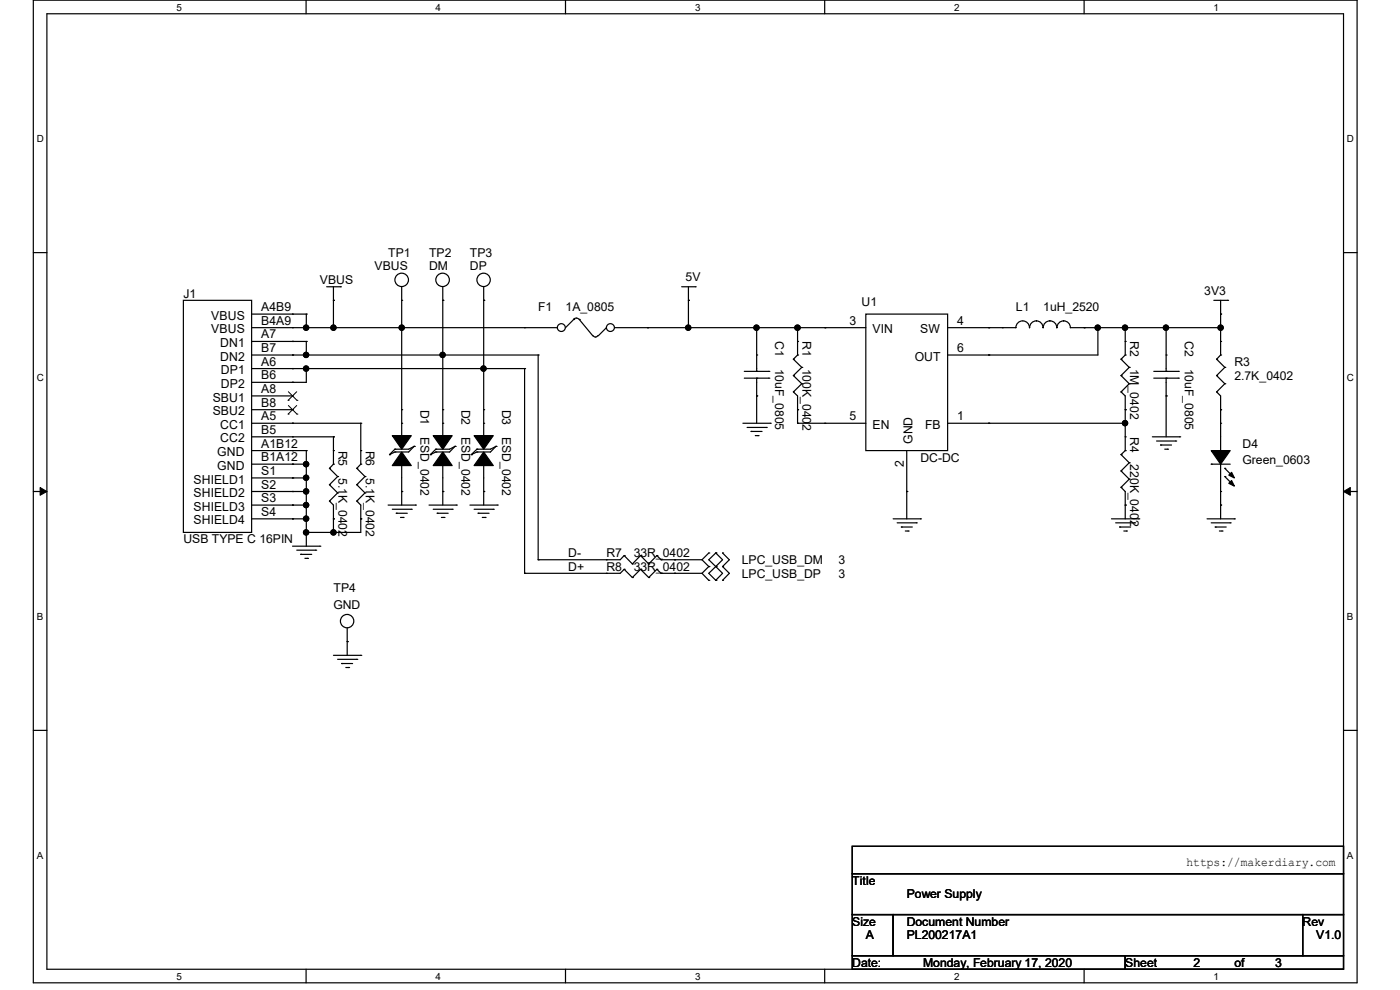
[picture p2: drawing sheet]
<svg xmlns="http://www.w3.org/2000/svg" width="297mm" height="210mm" viewBox="0 0 297 210" stroke-linecap="round" stroke-linejoin="round" font-family="sans-serif">
<path d="M7.1 0h280.8v208.5h-280.8zM9.9 2.9h275.1v202.7h-275.1z" fill="none" stroke="#000" stroke-width=".25"/>
<g fill="#fff">
<path d="M37.4 .3h1.2v2.4h-1.2z"/>
<path d="M37.4 205.9h1.2v2.3h-1.2z"/>
</g>
<path d="M64.9 0v2.9M64.9 205.6v2.9" fill="none" stroke="#000" stroke-width=".25"/>
<g fill="#fff">
<path d="M92.4 .3h1.2v2.4h-1.2z"/>
<path d="M92.4 205.9h1.2v2.3h-1.2z"/>
</g>
<path d="M120 0v2.9M120 205.6v2.9" fill="none" stroke="#000" stroke-width=".25"/>
<g fill="#fff">
<path d="M147.4 .3h1.2v2.4h-1.2z"/>
<path d="M147.4 205.9h1.2v2.3h-1.2z"/>
</g>
<path d="M175 0v2.9M175 205.6v2.9" fill="none" stroke="#000" stroke-width=".25"/>
<g fill="#fff">
<path d="M202.4 .3h1.2v2.4h-1.2z"/>
<path d="M202.4 205.9h1.2v2.3h-1.2z"/>
</g>
<path d="M230 0v2.9M230 205.6v2.9" fill="none" stroke="#000" stroke-width=".25"/>
<g fill="#fff">
<path d="M257.5 .3h1.1v2.4h-1.1z"/>
<path d="M257.5 205.9h1.1v2.3h-1.1z"/>
<path d="M7.8 28.2h1.5v2.4h-1.5z"/>
<path d="M285.7 28.2h1.5v2.4h-1.5z"/>
<path d="M7.8 78.9h1.5v2.3h-1.5z"/>
<path d="M285.7 78.9h1.5v2.3h-1.5z"/>
</g>
<path d="M7.1 53.6h2.8M285 53.6h2.9" fill="none" stroke="#000" stroke-width=".25"/>
<g fill="#fff">
<path d="M7.8 129.6h1.3v2.3h-1.3z"/>
<path d="M285.7 129.6h1.4v2.3h-1.4z"/>
</g>
<path d="M7.1 104.3h2.8M285 104.3h2.9" fill="none" stroke="#000" stroke-width=".25"/>
<path d="M8.5 103.4l1.4 .9-1.4 .8zM285 104.3l1.5-.9v1.7z" fill="#000" stroke="#000" stroke-width=".21"/>
<g fill="#fff">
<path d="M7.8 180.3h1.3v2.3h-1.3z"/>
<path d="M285.7 180.3h1.4v2.3h-1.4z"/>
</g>
<g fill="none" stroke="#000" stroke-width=".25">
<path d="M69.3 60.8h2.9M70.7 63.7h.1M70.7 60.8v2.9M72.2 60.8h.1M121.7 67.7a.85 .85 0 0 1 1.2 .1M121.7 67.8h.1M121.7 67.8l-1.7 1.7M122.9 67.8h.1M122.9 67.8l2.9 3.4M126.8 71.2a.55 .55 0 0 1-1 0M128.7 69.5h.1M128.7 69.5l-1.8 1.7"/>
<path d="M144.6 60.8h2.9M146 63.7h.1M146 60.8v2.9M147.5 60.8h.1M157.9 78.8h5.2M160.5 78.8h.1M160.5 75.3h.1M160.5 75.3v3.5M163.1 78.8h.1M257.5 63.7h2.9M258.1 79.7h.1M258.1 76.2h.1"/>
<path d="M258.1 79.7l1.7 1.7M258.1 76.2l1.7 1.7M259 66.6h.1M259 75.3h.1M259 72.4h.1M259 63.7v2.9M259 72.4v2.9M259 75.3l-.9 .9M259.8 77.9h.1M259.8 77.9l-1.7 1.8M260.4 63.7h.1M69.9 99.4h.1"/>
<path d="M69.9 99.4l1.7 1.7M70.7 98.5h.1M70.7 95.6h.1M70.7 95.6v2.9M70.7 98.5l-.8 .9M75.7 99.4h.1M75.7 99.4l1.7 1.7M76.5 98.5h.1M76.5 95.6h.1M76.5 98.5l-.8 .9M76.5 95.6v2.9M82.6 96.4h.1"/>
<path d="M83.8 95.3h.1M83.8 95.9h.1M83.8 95.3l-1.2 1.1M83.8 95.9l-1.2 .5M85.2 98.5h.1M85.2 89.8h.1M85.2 86.9h.1M85.2 86.9v5.8M85.2 98.5v5.8M87.8 94.7h.1M87.8 94.7l-1.1 .6h-2.9M87.8 94.7l-1.1 1.2h-2.9"/>
<path d="M157.6 89.8h5.8M157.9 80.2h5.2M158.5 90.7h4.1M159.3 91.5h.1M159.3 91.5h2.4M160.2 92.4h.6M160.5 80.2h.1M160.5 84h.1M160.5 80.2v3.8M160.8 92.4h.1M162.6 90.7h.1M163.1 80.2h.1"/>
<path d="M163.4 89.8h.1M244.5 92.7h5.8M245.4 93.6h4M246.2 94.4h.1M246.2 94.4h2.3M247.1 95.3h.6M247.7 95.3h.1M249.4 93.6h.1M250.3 92.7h.1M257 98.5h.1M257 98.5h4M258.1 83.1h.1"/>
<path d="M258.1 83.1l.9 .9v2.9M259 86.9h.1M259 95.6h.1M259 89.8h.1M259 89.8v5.8M259 98.5v8.6M259.8 81.4h.1M259.8 99.4h.1M259.8 81.4l-1.7 1.7M259.8 99.4l1.8 1.7M62.1 115.9h5.8M62.9 116.7h4.1"/>
<path d="M63.8 117.6h.1M63.8 117.6h2.3M64.7 118.4h.5M65.2 118.4h.1M67 116.7h.1M67.9 115.9h.1M69.9 106.3h.1M69.9 102.8h.1M69.9 106.3l.8 .8v3M69.9 102.8l1.7 1.8M70.7 110.1h.1M71.6 104.6h.1"/>
<path d="M71.6 101.1h.1M71.6 104.6l-1.7 1.7M71.6 101.1l-1.7 1.7M75.7 106.3h.1M75.7 102.8h.1M75.7 106.3l.8 .8v3M75.7 102.8l1.7 1.8M76.5 110.1h.1M77.4 104.6h.1M77.4 101.1h.1M77.4 104.6l-1.7 1.7M77.4 101.1l-1.7 1.7"/>
<path d="M82.3 107.1h5.8M83.2 108h4M84.1 108.9h.1M84.1 108.9h2.3M85 109.8h.5M85.2 104.3h.1M85.5 109.8h.1M87.2 108h.1M88.1 107.1h.1M91 107.1h5.8M91.9 108h4M92.8 108.9h.1"/>
<path d="M92.8 108.9h2.3M93.6 109.8h.6M94.2 109.8h.1M95.9 108h.1M96.8 107.1h.1M99.7 107.1h5.8M100.6 108h4M101.4 108.9h.1M101.4 108.9h2.4M102.3 109.8h.6M102.9 109.8h.1M104.6 108h.1"/>
<path d="M105.5 107.1h.1M150.4 117.3h.1M150.4 117.3l-1.5 1.4 1.5 1.5M151.8 117.3h.1M151.8 117.3l-1.4 1.4 1.4 1.5M151.8 117.3l1.5 1.4-1.5 1.5M153.3 117.3h.1M153.3 117.3l1.4 1.4-1.4 1.5M189.5 110.1h5.8M190.3 110.9h4.1M191.2 111.8h.1M191.2 111.8h2.3"/>
<path d="M192.1 112.6h.6M192.7 112.6h.1M194.4 110.9h.1M195.3 110.1h.1M235.8 110.1h5.8M236.7 110.9h4M237.5 111.8h.1M237.5 111.8h2.4M238.4 112.6h.6M239 112.6h.1M240.7 110.9h.1M241.6 110.1h.1"/>
<path d="M256.1 110.1h5.8M257 110.9h4M257.8 111.8h.1M257.8 111.8h2.3M258.7 112.6h.5M259 104.3h.1M259 107.1h.1M259.2 112.6h.1M259.8 101.1h.1M259.8 101.1l1.8 1.7M261 110.9h.1M261.9 110.1h.1"/>
<path d="M70.7 139h5.8M71.6 139.9h4.1M73.7 136.1h.1M73.7 133.2v2.9M75.7 139.9h.1M76.5 139h.1M128.7 121.6h.1M132.4 120.8h.1M132.4 120.8l-.8 .8h-2.9M132.4 120.8l1.8 1.7M134.2 122.5h.1M135.9 120.8h.1"/>
<path d="M135.9 120.8l-1.7 1.7M135.9 120.8l1.7 1.7M137.6 122.5h.1M139.4 120.8h.1M139.4 120.8l-1.8 1.7M139.4 120.8l.9 .8M140.3 121.6h.1M140.3 121.6h2.8M143.1 121.6h.1M150.4 120.2h.1M150.4 123.1h.1M150.4 120.2l-1.5 1.4 1.5 1.5"/>
<path d="M151.8 120.2h.1M151.8 123.1h.1M151.8 120.2l-1.4 1.4 1.4 1.5M151.8 120.2l1.5 1.4-1.5 1.5M153.3 120.2h.1M153.3 123.1h.1M153.3 120.2l1.4 1.4-1.4 1.5M7.1 154.9h2.8M72.5 140.8h.1M72.5 140.8h2.3M73.4 141.6h.6M74 141.6h.1"/>
<path d="M285 154.9h2.9M180.8 179.5h104.2v5.8h-104.2zM180.8 185.3h104.2v8.7h-104.2zM180.8 194h8.7v8.7h-8.7zM189.5 194h86.9v8.7h-86.9zM276.4 194h8.6v8.7h-8.6zM180.8 202.7h57.9v2.9h-57.9zM238.7 202.7h46.3v2.9h-46.3z"/>
<circle cx="73.6" cy="131.8" r="1.42"/>
</g>
<g fill="#000" stroke="#000" stroke-width=".25">
<path d="M85.2 95.9l2 2.9h-4z" fill-rule="evenodd"/>
<path d="M83.2 92.4h4l-2 2.9z" fill-rule="evenodd"/>
<path d="M257 95.6h4l-2 2.9z" fill-rule="evenodd"/>
<path d="M261.3 101.9l.6 1.2-1.2-.6z" fill-rule="evenodd"/>
<path d="M261.3 100.2l.6 1.2-1.2-.6z" fill-rule="evenodd"/>
</g>
<circle cx="119.1" cy="69.5" r=".84" fill="#fff" stroke="#000" stroke-width=".25"/>
<path d="M111.3 69.5h.1M111.3 69.5h6.9" fill="none" stroke="#000" stroke-width=".25"/>
<circle cx="129.5" cy="69.5" r=".84" fill="#fff" stroke="#000" stroke-width=".25"/>
<g fill="none" stroke="#000" stroke-width=".25">
<path d="M38.9 63.7h14.5v49.2h-14.5zM53.4 69.5h57.9M53.4 66.6h11.6M53.4 72.4h11.6M53.4 75.3h60.8M53.4 78.2h57.9M62.1 66.6h.1M62.1 69.5h.1M62.1 72.4h.1M62.1 75.3h.1M62.1 78.2h.1M65 72.4h.1"/>
<path d="M65 78.2h.1M65 69.5h.1M65 66.6h.1M65 78.2v2.9h-11.6M65 66.6v2.9M65 72.4v2.9M70.7 63.7h.1M70.7 69.5h.1M70.7 63.7v5.8M85.2 63.7h.1M85.2 69.5h.1M85.2 60.8v26.1"/>
<path d="M93.9 63.7h.1M93.9 75.3h.1M93.9 60.8v31.9M102.6 63.7h.1M102.6 78.2h.1M102.6 60.8v31.9M111.3 78.2h.1M111.3 78.2v43.4M114.2 75.3h.1M114.2 75.3v43.4M130.4 69.5h53.3M137.4 69.5h.1"/>
<path d="M146 69.5h.1M146 63.7h.1M146 63.7v5.8M160.5 69.5h.1M160.5 69.5v5.8M168.3 79.7h.1M168.3 76.2h.1M168.3 79.7l1.8 1.7M168.3 76.2l1.8 1.7M169.2 75.3h.1M169.2 72.4h.1M169.2 69.5h.1"/>
<path d="M169.2 75.3l-.9 .9M169.2 69.5v5.8M170.1 77.9h.1M170.1 77.9l-1.8 1.8M175 69.5h.1M183.7 66.6h17.3v29h-17.3zM201 69.5h14.5a1.44 1.44 0 0 1 1.5-1.4 1.44 1.44 0 0 1 1.4 1.4M209.8 75.3h.1M209.8 69.5h.1M212.6 69.5h.1M218.4 69.5a1.42 1.42 0 0 1 1.5-1.4 1.42 1.42 0 0 1 1.4 1.4M221.3 69.5a1.42 1.42 0 0 1 1.5-1.4 1.43 1.43 0 0 1 1.4 1.4"/>
<path d="M224.2 69.5a1.42 1.42 0 0 1 1.5-1.4 1.42 1.42 0 0 1 1.4 1.4M227.1 69.5h31.9M230 69.5h.1M232.9 69.5h.1M232.9 69.5v5.8h-31.9M237.8 79.7h.1M237.8 76.2h.1M237.8 79.7l1.8 1.7M237.8 76.2l1.8 1.7M238.7 75.3h.1M238.7 72.4h.1M238.7 69.5h.1"/>
<path d="M238.7 69.5v5.8M238.7 75.3l-.9 .9M239.6 77.9h.1M239.6 77.9l-1.8 1.8M244.8 78.8h5.2M247.4 78.8h.1M247.4 75.3h.1M247.4 69.5h.1M247.4 69.5v9.3M250 78.8h.1M259 66.6h.1M259 69.5h.1"/>
<path d="M259 66.6v5.8M53.4 84h8.7M53.4 86.9h8.7M53.4 95.6h11.6M53.4 98.5h11.6M53.4 89.8h23.1M53.4 92.7h17.3M62.1 81.1h.1M62.1 84h.1M62.1 86.9h.1M62.1 95.6h.1M62.1 98.5h.1"/>
<path d="M62.1 89.8h.1M62.1 92.7h.1M65 95.6h.1M65 98.5h.1M65 95.6v20.3M70.7 92.7h.1M70.7 92.7v2.9M76.5 89.8h.1M76.5 89.8v5.8M91.3 96.4h.1M92.5 95.3h.1M92.5 95.9h.1"/>
<path d="M92.5 95.3l-1.2 1.1M92.5 95.9l-1.2 .5M93.9 98.5h.1M93.9 89.8h.1M93.9 86.9h.1M93.9 98.5v8.6M96.5 94.7h.1M96.5 94.7l-1.1 .6h-2.9M96.5 94.7l-1.1 1.2h-2.9M100 96.4h.1M101.2 95.3h.1M101.2 95.9h.1"/>
<path d="M101.2 95.3l-1.2 1.1M101.2 95.9l-1.2 .5M102.6 98.5h.1M102.6 89.8h.1M102.6 86.9h.1M102.6 98.5v8.6M105.2 94.7h.1M105.2 94.7l-1.1 .6h-2.9M105.2 94.7l-1.1 1.2h-2.9M160.5 84h.1M160.5 84v5.8M168.3 83.1h.1"/>
<path d="M168.3 83.1l.9 .9v5.8M169.2 86.9h.1M169.2 89.8h.1M169.2 89.8h14.5M170.1 81.4h.1M170.1 81.4l-1.8 1.7M175 89.8h.1M192.4 95.6v14.5M201 89.8h37.7M209.8 89.8h.1M237.8 99.9h.1M237.8 96.4h.1"/>
<path d="M237.8 83.1h.1M237.8 99.9l1.8 1.7M237.8 96.4l1.8 1.8M237.8 83.1l.9 .9v11.6M238.7 95.6h.1M238.7 92.7h.1M238.7 86.9h.1M238.7 89.8h.1M238.7 95.6l-.9 .8M239.6 98.2h.1M239.6 81.4h.1M239.6 98.2l-1.8 1.7"/>
<path d="M239.6 81.4l-1.8 1.7M244.8 80.2h5.2M247.4 80.2h.1M247.4 84h.1M247.4 80.2v12.5M250 80.2h.1M259 86.9h.1M259 86.9v2.9M53.4 101.4h11.6M53.4 104.3h11.6M53.4 107.1h11.6M53.4 110.1h11.6"/>
<path d="M62.1 101.4h.1M62.1 104.3h.1M62.1 107.1h.1M62.1 110.1h.1M65 101.4h.1M65 110.1h.1M65 107.1h.1M65 104.3h.1M65 112.9h.1M70.7 110.1h.1M70.7 112.9h.1M70.7 110.1v2.8"/>
<path d="M76.5 110.1h.1M76.5 110.1v2.8h-11.5M85.2 104.3h.1M85.2 104.3v2.8M93.9 104.3h.1M102.6 104.3h.1M114.2 118.7h.1M128.7 118.7h.1M132.4 117.9h.1M132.4 117.9l-.8 .8h-17.4M132.4 117.9l1.8 1.7M134.2 119.6h.1"/>
<path d="M135.9 117.9h.1M135.9 117.9l-1.7 1.7M135.9 117.9l1.7 1.7M137.6 119.6h.1M139.4 117.9h.1M139.4 117.9l-1.8 1.7M139.4 117.9l.9 .8M140.3 118.7h.1M140.3 118.7h8.6M143.1 118.7h.1M192.4 104.3h.1M237.8 103.4h.1"/>
<path d="M237.8 103.4l.9 .9v5.8M238.7 107.1h.1M239.6 101.6h.1M239.6 101.6l-1.8 1.8M259 107.1h.1M259 107.1v3M73.7 136.1h.1M73.7 136.1v2.9M111.3 121.6h.1M111.3 121.6h17.4M143.1 121.6h.1M143.1 121.6h5.8"/>
<circle cx="85.2" cy="59.4" r="1.43"/>
<circle cx="93.9" cy="59.4" r="1.43"/>
<circle cx="102.6" cy="59.4" r="1.42"/>
</g>
<path d="M61.1 84.9h.1M61.1 87.8h.1M61.2 83.1l1.8 1.8M61.2 86l1.8 1.8M62.9 83.1l-1.8 1.8M62.9 86l-1.8 1.8M63 84.9h.1M63 87.8h.1" fill="none" stroke="#000" stroke-width=".21"/>
<g fill="#000" stroke="#000" stroke-width=".25">
<path d="M93.9 95.9l2 2.9h-4z" fill-rule="evenodd"/>
<path d="M91.9 92.4h4l-2 2.9z" fill-rule="evenodd"/>
<path d="M102.6 95.9l2 2.9h-4z" fill-rule="evenodd"/>
<path d="M100.6 92.4h4l-2 2.9z" fill-rule="evenodd"/>
<circle cx="64.9" cy="78.2" r=".55"/>
<circle cx="64.9" cy="75.3" r=".55"/>
<circle cx="64.9" cy="69.5" r=".55"/>
<circle cx="70.7" cy="69.5" r=".55"/>
<circle cx="85.2" cy="69.5" r=".55"/>
<circle cx="93.9" cy="75.3" r=".55"/>
<circle cx="102.6" cy="78.2" r=".55"/>
<circle cx="146" cy="69.5" r=".55"/>
<circle cx="160.5" cy="69.5" r=".55"/>
<circle cx="169.2" cy="69.5" r=".56"/>
<circle cx="232.9" cy="69.5" r=".55"/>
<circle cx="238.7" cy="69.5" r=".55"/>
<circle cx="247.4" cy="69.5" r=".55"/>
<circle cx="259" cy="69.5" r=".55"/>
<circle cx="64.9" cy="98.5" r=".55"/>
<circle cx="238.7" cy="89.8" r=".55"/>
<circle cx="64.9" cy="107.1" r=".55"/>
<circle cx="64.9" cy="101.3" r=".55"/>
<circle cx="64.9" cy="110" r=".55"/>
<circle cx="64.9" cy="104.2" r=".55"/>
<circle cx="64.9" cy="112.9" r=".55"/>
<circle cx="70.7" cy="112.9" r=".55"/>
</g>
<g font-size="2.6">
<text x="79.5" y="57.4">VBUS</text>
<text x="82.3" y="54.5">TP1</text>
<text x="91" y="54.5">TP2</text>
<text x="91" y="57.4">DM</text>
<text x="99.7" y="54.5">TP3</text>
<text x="99.7" y="57.4">DP</text>
<text x="145.5" y="59.7">5V</text>
<text x="38.9" y="63.2">J1</text>
<text x="55.4" y="66">A4B9</text>
<text x="67.9" y="60.3">VBUS</text>
<text x="182.8" y="64.9">U1</text>
<text x="255.5" y="62.6">3V3</text>
<text x="44.8" y="67.8">VBUS</text>
<text x="44.8" y="70.7">VBUS</text>
<text x="55.4" y="68.9">B4A9</text>
<text x="55.4" y="71.8">A7</text>
<text x="114.2" y="66">F1</text>
<text x="120" y="66">1A_0805</text>
<text x="180.2" y="68.9">3</text>
<text x="185.1" y="70.7">VIN</text>
<text x="195.2" y="70.7">SW</text>
<text x="203.1" y="68.9">4</text>
<text x="215.5" y="66">L1</text>
<text x="221.3" y="66">1uH_2520</text>
<text x="46.7" y="73.6">DN1</text>
<text x="46.7" y="76.5">DN2</text>
<text x="55.4" y="74.7">B7</text>
<text x="55.4" y="77.6">A6</text>
<text x="164.5" y="72.4" transform="rotate(90 164.5 72.4)">C1</text>
<text x="170.3" y="72.4" transform="rotate(90 170.3 72.4)">R1</text>
<text x="194.1" y="76.5">OUT</text>
<text x="203.1" y="74.7">6</text>
<text x="239.8" y="72.4" transform="rotate(90 239.8 72.4)">R2</text>
<text x="251.3" y="72.4" transform="rotate(90 251.3 72.4)">C2</text>
<text x="261.9" y="77.6">R3</text>
<text x="46.9" y="79.4">DP1</text>
<text x="46.9" y="82.3">DP2</text>
<text x="55.4" y="80.5">B6</text>
<text x="55.4" y="83.4">A8</text>
<text x="164.5" y="78.2" transform="rotate(90 164.5 78.2)">10uF_0805</text>
<text x="170.3" y="78.2" transform="rotate(90 170.3 78.2)">100K_0402</text>
<text x="239.8" y="78.2" transform="rotate(90 239.8 78.2)">1M_0402</text>
<text x="251.3" y="78.2" transform="rotate(90 251.3 78.2)">10uF_0805</text>
<text x="261.9" y="80.5">2.7K_0402</text>
<text x="45.1" y="85.2">SBU1</text>
<text x="45.1" y="88.1">SBU2</text>
<text x="55.4" y="86.3">B8</text>
<text x="55.4" y="89.2">A5</text>
<text x="89.2" y="86.9" transform="rotate(90 89.2 86.9)">D1</text>
<text x="97.9" y="86.9" transform="rotate(90 97.9 86.9)">D2</text>
<text x="106.6" y="86.9" transform="rotate(90 106.6 86.9)">D3</text>
<text x="180.2" y="89.2">5</text>
<text x="203.1" y="89.2">1</text>
<text x="46.7" y="91">CC1</text>
<text x="46.7" y="93.9">CC2</text>
<text x="55.4" y="95">A1B12</text>
<text x="55.4" y="92">B5</text>
<text x="71.8" y="95.6" transform="rotate(90 71.8 95.6)">R5</text>
<text x="77.6" y="95.6" transform="rotate(90 77.6 95.6)">R6</text>
<text x="89.2" y="92.7" transform="rotate(90 89.2 92.7)">ESD_0402</text>
<text x="97.9" y="92.7" transform="rotate(90 97.9 92.7)">ESD_0402</text>
<text x="106.6" y="92.7" transform="rotate(90 106.6 92.7)">ESD_0402</text>
<text x="185.1" y="91">EN</text>
<text x="193.6" y="94.1" transform="rotate(-90 193.6 94.1)">GND</text>
<text x="196.3" y="91">FB</text>
<text x="239.8" y="92.7" transform="rotate(90 239.8 92.7)">R4</text>
<text x="263.6" y="95">D4</text>
<text x="46.1" y="96.8">GND</text>
<text x="46.1" y="99.7">GND</text>
<text x="55.4" y="97.8">B1A12</text>
<text x="55.4" y="100.8">S1</text>
<text x="71.8" y="101.4" transform="rotate(90 71.8 101.4)">5.1K_0402</text>
<text x="77.6" y="101.4" transform="rotate(90 77.6 101.4)">5.1K_0402</text>
<text x="191.7" y="99.1" transform="rotate(-90 191.7 99.1)">2</text>
<text x="195.3" y="97.9">DC-DC</text>
<text x="239.8" y="98.5" transform="rotate(90 239.8 98.5)">220K_0402</text>
<text x="263.6" y="98.5">Green_0603</text>
<text x="41.1" y="102.6">SHIELD1</text>
<text x="41.1" y="105.5">SHIELD2</text>
<text x="55.4" y="103.6">S2</text>
<text x="55.4" y="106.5">S3</text>
<text x="41.1" y="108.3">SHIELD3</text>
<text x="41.1" y="111.3">SHIELD4</text>
<text x="55.4" y="109.4">S4</text>
<text x="38.9" y="115.3">USB TYPE C 16PIN</text>
<text x="120.6" y="118.2">D-</text>
<text x="128.6" y="118.2">R7</text>
<text x="134.4" y="118.2">33R_0402</text>
<text x="157.4" y="119.6">LPC_USB_DM</text>
<text x="177.9" y="119.6">3</text>
<text x="70.7" y="125.7">TP4</text>
<text x="120.6" y="121">D+</text>
<text x="128.6" y="121.1">R8</text>
<text x="134.4" y="121.1">33R_0402</text>
<text x="157.4" y="122.5">LPC_USB_DP</text>
<text x="177.9" y="122.5">3</text>
<text x="70.7" y="129.2">GND</text>
<text x="251.7" y="183.6">https://makerdiary.com</text>
<text x="180.8" y="187.7">Title</text>
<text x="192.4" y="190.6">Power Supply</text>
<text x="180.8" y="196.3">Size</text>
<text x="192.4" y="196.3">Document Number</text>
<text x="276.4" y="196.3">Rev</text>
<text x="183.7" y="199.3">A</text>
<text x="192.4" y="199.3">PL200217A1</text>
<text x="279.2" y="199.3">V1.0</text>
<text x="180.8" y="205.1">Date:</text>
<text x="195.8" y="205.1">Monday, February 17, 2020</text>
<text x="238.7" y="205.1">Sheet</text>
<text x="253.2" y="205.1">2</text>
<text x="261.9" y="205.1">of</text>
<text x="270.5" y="205.1">3</text>
</g>
<g font-size="2.1">
<text x="37.4" y="2.2">5</text>
<text x="92.4" y="2.2">4</text>
<text x="147.4" y="2.2">3</text>
<text x="202.4" y="2.2">2</text>
<text x="257.5" y="2.2">1</text>
<text x="7.8" y="30.1">D</text>
<text x="285.8" y="30.1">D</text>
<text x="7.8" y="80.8">C</text>
<text x="285.8" y="80.8">C</text>
<text x="7.8" y="131.5">B</text>
<text x="285.8" y="131.5">B</text>
<text x="7.8" y="182.2">A</text>
<text x="285.8" y="182.2">A</text>
<text x="37.4" y="207.8">5</text>
<text x="92.4" y="207.8">4</text>
<text x="147.4" y="207.8">3</text>
<text x="202.4" y="207.8">2</text>
<text x="257.5" y="207.8">1</text>
</g>
</svg>
